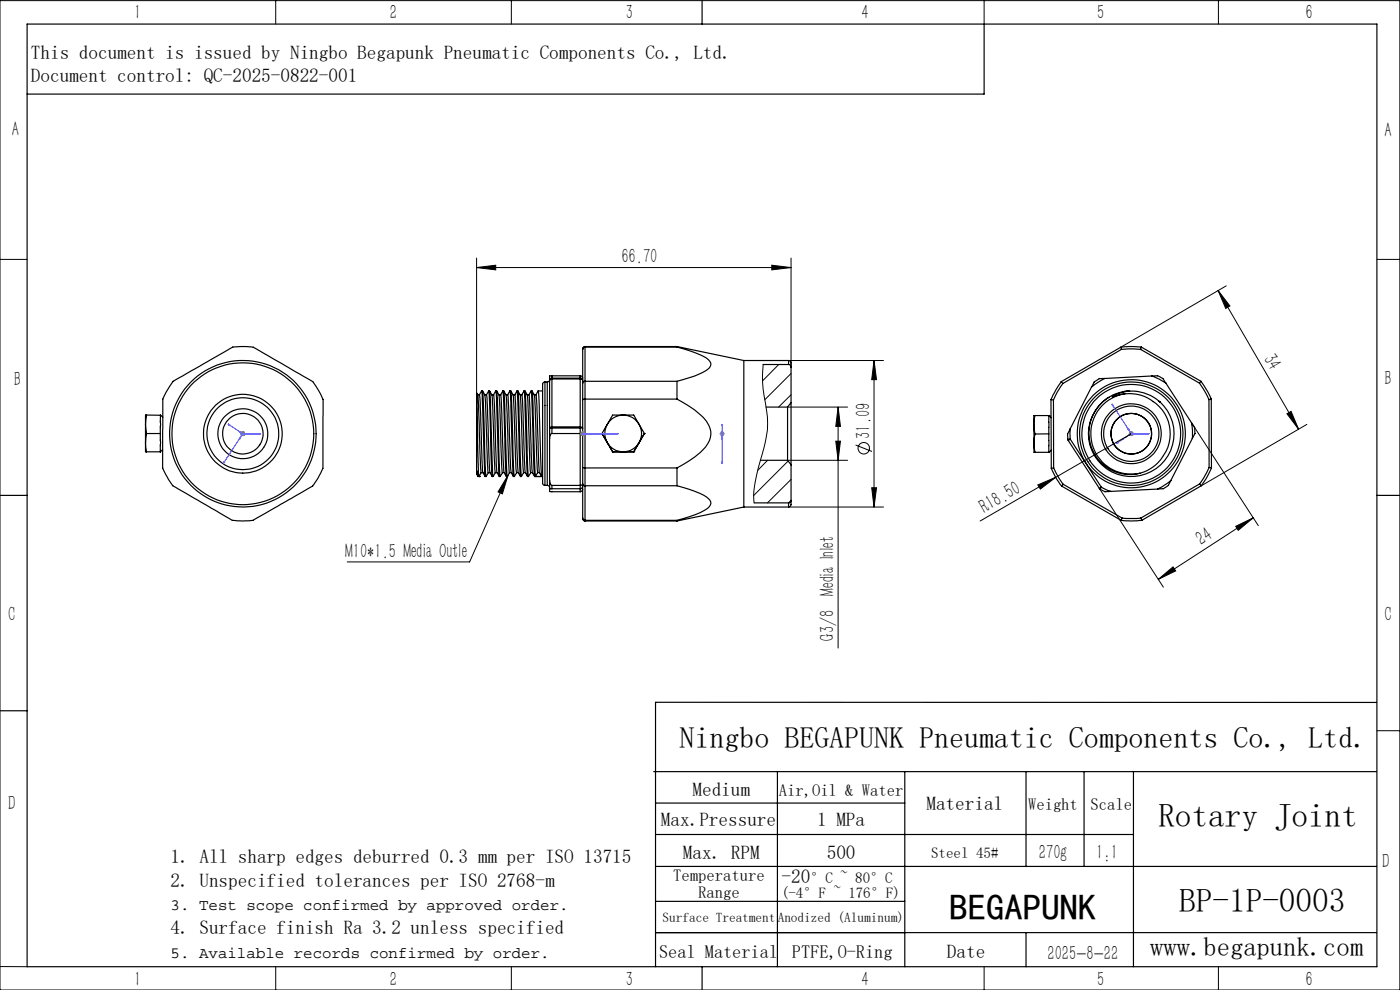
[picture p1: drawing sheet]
<svg xmlns="http://www.w3.org/2000/svg" width="297mm" height="210mm" viewBox="0 0 297 210" stroke-linecap="round" stroke-linejoin="round" font-family="sans-serif">
<g fill="none" stroke="#000" stroke-width=".25">
<path d="M5.8 5.1h286.3v200h-286.3zM148.9 .1v5M208.8 5.1v14.9h-203M117.1 79.7a.38 .38 0 0 0-.5 .1 .38 .38 0 0 0 0 .5v.4M117.1 79.7v.5M117.1 79.7h6M123.1 79.7v.5M123.1 79.7l.3 .1 .2 .4M123.6 74.1v7.2M124.1 73.5l-.4 .2-.1 .4M124.1 73.6l-.3 .1-.2 .4M124.1 73.5v.1"/>
<path d="M124.1 73.5h19.5M124.1 73.6v7.3M124.1 73.6h19.5M143.6 73.6l3.8 1.2a7.3 7.3 0 0 1 3.2 1.9 1.38 1.38 0 0 1-.9 2l-2.3 1.1-3.8 1.1M143.6 73.5v.1M143.6 73.5l14.2 3M157.8 76.5v31.1M157.8 76.5h9.5M161.9 77.3h5.4M167.3 76.5l.4 .3 .1 1M167.3 77.3l.4 .2 .1 .3M167.3 76.5v.8"/>
<path d="M167.8 77.8v7.6M237.8 73.7l.1 .4M237.8 73.7l-12.7 7.3M237.9 74.1h4.1M237.9 74.1l-12.4 7.2M242 74.1l12.5 7.2M242.1 73.6l-2.7-.1-1.6 .2M242.1 73.6l-.1 .5M242.1 73.6l12.7 7.3M244.4 79.8a2.39 2.39 0 0 1 2.7 1.1l.2 .4M244.4 79.8l1.5 .6 1.4 .9M244.4 79.8l-10 .5"/>
<path d="M30.9 90v3.9M30.9 90l.2 2M30.9 93.9l.2 1.9M30.9 93.9v1.9h.2M31.1 92l-.2 1.9M31.1 88l-.2 2M31.1 88h-.2v2M31.1 92h2.9M31.1 88l2.9 .1M34 88.1v7.7M34 88.1l.5 .4M34.5 95.4l-.5 .4h-2.9"/>
<path d="M36.7 80.9l10.7-6.1a6.5 6.5 0 0 1 5.3-1.3 3.1 3.1 0 0 1 2.3 .9l9.4 5.4a6.6 6.6 0 0 1 3.7 3.9 3.1 3.1 0 0 1 .4 2.5v11.7a3.4 3.4 0 0 1-.7 2.9 5.9 5.9 0 0 1-3.5 3.5l-8.7 4.9a5.9 5.9 0 0 1-4.7 1.3h-.5a3 3 0 0 1-2.4-.9l-9.3-5.4a6.1 6.1 0 0 1-3.5-3.5 4.4 4.4 0 0 1-.7-2.9v-10.8a6.3 6.3 0 0 1 1.6-5.2zM101.1 83.4v17.1l.1-.6 .2 1.1M101.1 83.4l.5 17.7M101.1 83.4l.3 .3M101.4 83.7h.3M101.4 83.7l.5 14.9 .1 1.5 .4 .2M101.7 83.7l.7 16.6M102.2 82.9l-.5 .8M102.2 82.9l.6 17.2 .1 1h.2M102.2 82.9h.2M102.4 82.9l.4 .8M102.4 83l.7 18.1"/>
<path d="M102.8 83.7l.6 13.7 .2 2.9-.5 .8M102.8 83.7h.4M103.2 83.7l.7 16.6M103.7 82.9l-.5 .8M103.7 82.9l.7 18.2M103.7 82.9h.2M103.9 82.9l.5 .8M103.9 83l.7 18.1h-.2M104.4 83.7l.6 15.6 .1 1h.3M104.4 83.7h.3M104.7 83.7l.7 16.6M105.2 82.9l-.5 .8"/>
<path d="M105.2 82.9l.1 1.7 .5 15.5 .1 1h.2M105.2 82.9h.2M105.4 82.9l.4 .8M105.4 83l.7 18.1M105.8 83.7l.7 16.3 .1 .3h.4M105.8 83.7l.5 .1 .1 1.4 .3 11.7 .3 3.4M106.7 82.9l-.5 .8M106.7 82.9l.7 18.2M106.7 82.9h.2M106.9 83l.7 18.1M106.9 82.9l.5 .8M107.4 83.7l.6 16.1 .1 .5h.3"/>
<path d="M107.4 83.7h.3M107.7 83.7l.7 16.6M108.2 82.9l-.5 .8M108.2 82.9l.2 2.5 .4 14.7 .1 1h.2M108.2 82.9h.2M108.4 82.9l.4 .8M108.4 83l.7 18.1M108.8 83.7l.6 15.3 .2 1.3h.4M108.8 83.7h.4M109.2 83.7l.8 16.6M109.7 82.9l-.5 .8M109.7 82.9l.7 18.2"/>
<path d="M109.7 82.9h.2M110.3 83.7l-.4-.8 .7 18.2h-.2M110.3 83.7l.6 14.8 .2 1.8h.3M110.3 83.7h.4M110.7 83.7l.7 16.6M111.2 82.9l-.5 .8M111.2 82.9l.2 2.5 .4 15.2 .1 .5h.2M111.2 82.9h.2M111.4 82.9l.4 .8M111.4 83l.7 18.1M111.8 83.7h.4l.1 .8 .7 15.8M111.8 83.7l.8 16.6"/>
<path d="M112.7 82.9l-.5 .8M112.7 82.9l.7 18.2M112.7 82.9h.2M113.3 83.7l-.4-.8 .7 18.2 .5-.8M113.3 83.7h.4M113.3 83.7l.8 16.6M113.7 83.7l.7 16.6M114.2 82.9l-.5 .8M114.2 82.9l.2 2.5 .5 15.7-.5-.8M114.2 82.9h.9M115.6 81l-.3 .2-.2 .2v21.2l.2 .3 .3 .1M115.6 81v22"/>
<path d="M115.6 81h.5M116.1 81v22M116.6 80.5l-.1 .4-.4 .1M116.6 90.8v2.2M116.6 80.7v10.1M116.6 93v8.9M117.1 92l-.3 .2-.2 .8M117.1 90.8h-.5M117.1 90.8v1.2M117.1 90.5l-.5 .3M117.1 90.5v.3M117.1 80.4l-.4 .1-.1 .2"/>
<path d="M117.1 80.2v.2M117.1 80.2l-.3 .1-.2 .4M117.1 92h6M117.1 90.8h6M117.1 90.5h6M117.1 80.4v10.1M117.1 80.4h6M117.1 80.2h6M123.1 90.8v1.2M123.1 90.5l.5 .3h-.5M123.1 90.5v.3M123.1 80.2l.3 .1 .2 .4-.5-.3"/>
<path d="M123.1 80.2v.2M123.1 80.4v10.1M123.1 92v11M123.6 99.2l.5 .1M123.6 99.2v3.4M123.6 81.3v3.5M123.6 91.9l-.5 .1M123.6 84.8v14.4M124.1 84.7l-.5 .1M124.1 99.3v3.7M124.1 80.9l-.4 .2-.1 .2M124.1 80.9v3.8"/>
<path d="M124.1 99.3h19.5M124.1 84.7v14.6M124.1 84.7h19.5M124.1 80.9h19.5M127.7 92l2.3 3.8M127.7 92h.1M127.7 92l1.1 1.9M128.8 93.9a3.9 3.9 0 0 0 3.4 1.9M128.8 90a3.8 3.8 0 0 0 0 3.9M128.8 93.9l1.2 1.9M128.8 90l-1.1 2M130 95.8h2.2"/>
<path d="M130 95.8h.1M130 95.8h4.4M132.2 88a3.8 3.8 0 0 0-3.4 2M132.2 88a3.8 3.8 0 0 1 3.4 2M132.2 95.8h2.2M132.2 88h-2.2l-1.2 2M132.2 88h2.2l1.2 2M134.4 95.8h.1M135.6 90a3.8 3.8 0 0 1 0 3.9M135.6 93.9a3.9 3.9 0 0 1-3.4 1.9M135.6 93.9l-1.2 1.9M135.6 90l1.1 2"/>
<path d="M136.7 92l-1.1 1.9M136.7 92h.1M136.7 92l-2.3 3.8M143.6 84.7a18.4 18.4 0 0 1 6.3 4.7 4.1 4.1 0 0 1-.2 5.4 19.6 19.6 0 0 1-6.1 4.5M143.6 99.3v3.7M143.6 80.9v3.8M161.3 97.6h5.8l.7 1v7.5M162.5 86.4h4.6M167.1 86.4v11.3M167.8 85.4v13.2M167.8 85.4l-.7 1M219.3 90.1l.1 3.9"/>
<path d="M219.3 90.1l.3 2M219.4 94l.2 1.9M219.4 94v1.9h.2M219.5 88.2l-.2 1.9M219.5 88.2h-.2v1.9M219.5 88.2h3M219.6 92.1l-.2 1.9M219.6 95.9h2.9M222.5 88.2v7.7M222.5 88.2h.1M222.5 92l-2.9 .1M222.5 88.2l.5 .4"/>
<path d="M223 84.8h.5M223 84.8v14.5M223 95.5l-.4 .4M223 99.3a14.4 14.4 0 0 0 2.2 3.8M223.5 84.8v14.4M223.5 99.2l1.2 2.3 .8 1.2M223.5 99.2l-.5 .1M225.1 81l-1.2 1.8-.9 2M225.1 81l.4 .3M225.5 81.3l-1.1 1.7-.9 1.8M226.6 93.2v.2M226.6 93.4l6.6 10.2"/>
<path d="M227 91v2.2M227 91l-.5 1 .1 1.2M227 93.2h-.4M227 93.2l-.4 .2M227 93.2l6.6 10.2M231.6 82.1l-4.6 8.9M234.4 80.3h-.9a2.67 2.67 0 0 0-1.9 1.7v.1M234.4 80.3l-2.8 1.8M235.3 84.3a9.1 9.1 0 0 0-2.5 13.2 9.1 9.1 0 0 0 13.4 1.2 9.1 9.1 0 0 0-.1-13.4M238.7 83.5l-2.8 .7a8.5 8.5 0 0 1 10.2 1.1M238.7 83.5a8.6 8.6 0 0 0-7.1 10.1 8.6 8.6 0 0 0 10.2 6.8M238.7 83.5a8.6 8.6 0 0 1 8.9 5.2 8.6 8.6 0 0 1-2.5 10l-1.8 1.2-1.5 .5"/>
<path d="M239.5 82.9a8.8 8.8 0 0 0-8.4 10.1 8.8 8.8 0 0 0 10.7 7.4M239.5 82.9l-1.4 .2M239.5 82.9h.1M245.8 85l.3 .3M247.3 81.3l5.5 8.4M252.8 89.7a2 2 0 0 1 .7 1.6v.3a1.6 1.6 0 0 1-.6 1.4M252.8 89.7l.2 1.6-.1 1.7M252.9 93l-4.5 8.9M254.5 81.3l2 3.5M254.8 80.9l-.3 .4M254.8 80.9l1.5 2.3 .7 1.5M256.5 84.8v14.4"/>
<path d="M256.5 99.2l-1.2 2.2-.8 1.2M256.5 99.2l.5 .1M257 84.7l-.5 .1M257 84.7v14.6M257 99.3l-1 1.9-1.2 1.8M0 105.1h5.8M101.1 100.5l.3 .5M101.4 101l.2 .1M101.6 101.1h.1M102.1 100.3l-.5 .8M102.4 100.3l.5 .8M103.6 100.3h.3"/>
<path d="M103.9 100.3l.5 .8M105.1 100.3l-.5 .8M105.4 100.3l.5 .8M106.6 100.3l-.5 .8M107 100.3l.4 .8M107.4 101.1h.2M108.1 100.3l-.5 .8M108.4 100.3l.5 .8M109.6 100.3l-.5 .8M110 100.3l.4 .8M111.1 100.3l-.5 .8M111.4 100.3l.5 .8"/>
<path d="M112.6 100.3h.4M112.6 100.3l-.5 .8M113 100.3l.4 .8M113.4 101.1h1.7M114.1 100.3h.3M115.6 103h.5M116.1 103l.4 .1 .1 .4M116.6 101.9l.1 .6 .4 .5M116.6 101.9v1.8M116.6 103.7v.5l.2 .1h6.3M117.1 103v.7M117.1 103.7h-.5"/>
<path d="M117.1 103h6M117.1 103.7h6M123.1 103v.7M123.1 103.7v.6M123.6 109.9l.1 .4 .4 .2M123.6 102.6l.2 .4h.3M123.6 109.9l.2 .4 .3 .1M123.6 102.6l-.5 .4M123.6 103.2l-.2 .4-.3 .1M123.6 103.8l-.2 .4-.3 .1M123.6 102.6v7.3M124.1 110.4v.1"/>
<path d="M124.1 110.5h19.5M124.1 103v7.4M124.1 103h19.5M124.1 110.4h19.5M143.6 110.4v.1M143.6 103l3.8 1.2a7.3 7.3 0 0 1 3.2 1.9 1.42 1.42 0 0 1-.9 2l-2.3 1.1-3.8 1.2M157.8 107.6l-14.2 2.9M157.8 107.6h9.5M160 106.7h7.3M167.3 106.7v.9M167.8 106.1v1l-.2 .3-.3 .2M167.8 106.1l-.1 .4-.4 .2"/>
<path d="M225.2 103.1l12.6 7.3M225.5 102.7l-.3 .4M225.5 102.7l12.5 7.2M233.2 103.6l.2 .2M233.4 103.8l.8 .4a1.57 1.57 0 0 0 1.4 0M233.6 103.4l-.2 .4M233.6 103.4l2 .8M233.6 103.4l-.4 .2M237.8 110.4l2.2 .1 2.2-.1M238 109.9l-.2 .5M238 109.9h4M242 109.9l.2 .5"/>
<path d="M245.6 103.7l-10 .5M248.4 101.9a2.63 2.63 0 0 1-2.8 1.8M248.4 101.9l-2.8 1.8M254.5 102.6l.3 .4M254.5 102.6l-12.5 7.3M254.8 103l-12.6 7.4M292.1 105.1h4.9M0 150.8h5.8M292 149h-152.9v56.1M138.7 163.7h153.3M139.1 170.3h52.8M139.1 177h101.4"/>
<path d="M164.9 163.7v41.4M191.9 163.7v41.4M217.7 163.7v20.1M230 163.7v20.1M240.5 163.7v41.4M139.1 191.2h52.8M139.1 197.8h152.9M139.1 183.8h152.9M217.7 197.8v7.3M148.9 205.1v4.9"/>
<circle cx="51.5" cy="92" r="4.3"/>
<circle cx="51.5" cy="92" r="5.3"/>
<circle cx="51.5" cy="92" r="15.6"/>
<circle cx="51.5" cy="92" r="15"/>
<circle cx="51.5" cy="92" r="8.4"/>
<circle cx="51.5" cy="92" r="7.6"/>
<circle cx="240" cy="92" r="6.4"/>
<circle cx="240" cy="92" r="4.3"/>
<circle cx="240" cy="92" r="10.5"/>
<circle cx="240" cy="92" r="11.5"/>
<circle cx="240" cy="92" r="5.9"/>
<circle cx="240" cy="92" r="11"/>
</g>
<g fill="none" stroke="#000" stroke-width=".21">
<path d="M0 .1h297v209.9h-297zM58.5 .1v5M108.5 .1v5M208.8 .1v5M258.5 .1v5M0 55h5.8M101.1 56.8l4.1-.5v.9zM101.1 54.7v28.7M101.1 56.8h66.7M163.7 56.3l4.1 .5-4.1 .4zM167.8 54.7v23.1M292.1 55h4.9"/>
<path d="M161.9 77.3l-.1 3.9 .3 2.8a20.9 20.9 0 0 1-.4 12.4 30.1 30.1 0 0 0-1.8 9.6l.1 .7M165.2 77.3l-3.4 3.5M167.3 76.5h20.1M167.8 79.2l-5.6 5.6M185.4 76.5l.5 4h-1zM185.4 76.5v31.1M258.4 61.6l2.5 3.3-.9 .5zM258.4 61.6l17.1 29.4M260.1 60.6l-22.3 13.1M162.8 97.6l-2 2.2M167.1 86.4h12.7M167.1 97.6h12.7"/>
<path d="M167.2 97.8l-7.3 7.3M167.8 83.7l-2.6 2.7M177.3 93.6h1l-.5 4zM177.8 86.4l.5 4h-1zM177.8 86.4v51.1M181.5 94.4l3.5 1.4M240 92l-16 9.2M252.8 89.7l14.1 21.8M273 87.8l.9-.5 1.6 3.7zM277.2 90l-22.4 13M107.8 100.8l-1.2 4-.9-.5zM107.8 100.8l-8.2 18.4h-25.9"/>
<path d="M167.3 107.6h20.1M167.8 106.2l-.5 .5M167.8 101.7l-5 5M184.9 103.5h1l-.5 4.1zM220.2 102.9l3.8-1.7-3.3 2.5zM224 101.2l-16.1 9.3M233.2 103.6l13.6 21M262.1 111.6l3.8-1.8-3.2 2.7zM265.9 109.8l-20.2 13.1M245.7 122.9l3.1-2.6 .6 .8zM292.1 155h4.9M0 205l5.8 .1"/>
<path d="M58.5 205.1v4.9M108.5 205.1v4.9M208.8 205.1v4.9M258.5 205.1v4.9"/>
<circle cx="183.3" cy="95.1" r="1.21"/>
</g>
<g fill="none" stroke="#00f" stroke-width=".21">
<path d="M47.5 98l.2 .1-.3 .2zM48.4 89.9l.3 .2-.1 .1zM48.4 89.9l3.1 2.1M50.8 92.9l.2 .1-.3 .3zM50.9 91.6l.4 .1-.1 .2zM50.9 91.6l.6 .4M51.4 92h.2zM51.5 92h.1M51.5 92h3.8M51.5 92l-4.1 6.3M51.5 92l-.8 1.3M52.3 92h-.4h.4"/>
<path d="M55.3 92h-.4h.4M123.5 92h.2zM123.6 92h.1M123.6 92h7.5M125.1 92h-.4h.4M131.1 92h-.3h.3M153.2 89.9v.3zM153.2 98v.3zM153.2 91.6v.3zM153.2 92.9v.4zM153.2 89.9v8.4M235.9 85.7l.2 .3-.1 .1z"/>
<path d="M235.9 85.7l4.1 6.3M237.1 93.8l.1 .1-.4 .2zM239.1 90.7l.4 .3-.2 .1zM239.1 90.7l.9 1.3M239.6 92.1l.1 .2-.3 .1zM239.9 92h.2zM240 92h.1M240 92h3.8M240 92l-3.2 2.1M240 92l-.6 .4M240.7 92h-.3h.3M243.8 92h-.4h.4"/>
</g>
<g fill="none" stroke="#808080" stroke-width=".21">
<path d="M51 92h1M51.2 91.6l.7 .7M51.5 91.5v1M51.9 91.6l-.7 .7M123.1 92h1M123.3 91.6l.7 .7M123.6 91.5v1M124 91.6l-.7 .7M152.7 92h1M152.9 91.6l.7 .7M153.2 91.5v1M153.6 91.6l-.7 .7"/>
<path d="M239.5 92h1M239.6 91.6l.7 .7M240 91.5v1M240.3 91.6l-.7 .7"/>
</g>
<g fill="#00f">
<path d="M54.9 92h.4zM51.4 92h.2zM48.4 89.9l.3 .2-.1 .1zM47.5 98l.2 .1-.3 .2zM54.9 92h.4zM51.4 92h.2zM51.9 92h.4zM51.4 92h.2zM50.9 91.6l.4 .1-.1 .2zM50.8 92.9l.2 .1-.3 .3zM51.9 92h.4zM51.4 92h.2zM123.5 92h.2zM130.8 92h.3zM123.5 92h.2zM130.8 92h.3zM153.2 89.9v.3zM153.2 98v.3zM123.5 92h.2zM130.8 92h.3z"/>
<path d="M243.4 92h.4zM239.9 92h.2zM236.8 94.1l.4-.2-.1-.1zM235.9 85.7l.1 .4 .1-.1zM243.4 92h.4zM239.9 92h.2z"/>
<path d="M123.5 92h.2zM124.7 92h.4zM153.2 91.6v.3zM153.2 92.9v.4zM123.5 92h.2zM124.7 92h.4z"/>
<path d="M240.4 92h.3zM239.9 92h.2zM239.6 92.1l-.2 .3 .3-.1zM239.1 90.7l.2 .4 .2-.1zM240.4 92h.3zM239.9 92h.2z"/>
</g>
<g fill="#000">
<path d="M107.8 100.8l-1.2 4-.9-.5zM220.2 102.9l3.8-1.7-3.3 2.5z"/>
<path d="M101.1 56.8l4.1-.5v.9zM163.7 56.3l4.1 .5-4.1 .4z"/>
<path d="M185.4 76.5l.5 4h-1zM184.9 103.5h1l-.5 4.1z"/>
<path d="M258.4 61.6l2.5 3.3-.9 .5zM273 87.8l.9-.5 1.6 3.7z"/>
<path d="M177.8 86.4l.5 4h-1zM177.3 93.6h1l-.5 4z"/>
<path d="M245.7 122.9l3.1-2.6 .6 .8zM262.1 111.6l3.8-1.8-3.2 2.7z"/>
</g>
<text font-size="7.8" x="201.5" y="195.1">BEGAPUNK</text>
<g font-size="7.1">
<text x="245.7" y="175.4">Rotary Joint</text>
<text x="250.2" y="193.4">BP-1P-0003</text>
</g>
<text font-size="6.3" x="144.2" y="158.6">Ningbo BEGAPUNK Pneumatic Components Co., Ltd.</text>
<text font-size="5.6" x="244" y="202.8">www.begapunk.com</text>
<g font-size="4.4">
<text x="28.5" y="4.1">1</text>
<text x="82.7" y="4.1">2</text>
<text x="132.7" y="4.1">3</text>
<text x="182.7" y="4.1">4</text>
<text x="232.7" y="4.1">5</text>
<text x="277" y="4.1">6</text>
<text x="2.5" y="28.9">A</text>
<text x="293.7" y="29.1">A</text>
<text x="131.8" y="55.9">66.70</text>
<text x="267.9" y="76.1" transform="rotate(60 267.9 76.1)">34</text>
<text x="2.9" y="81.9">B</text>
<text x="293.7" y="81.6">B</text>
<text x="184.6" y="93.1" transform="rotate(-90 184.6 93.1)">31.09</text>
<text x="208.8" y="109" transform="rotate(-30 208.8 109)">R18.50</text>
<text x="73.2" y="118.3">M10*1.5 Media Outle</text>
<text x="254.9" y="115.9" transform="rotate(-33 254.9 115.9)">24</text>
<text x="1.7" y="131.6">C</text>
<text x="293.7" y="131.6">C</text>
<text x="176.9" y="135.9" transform="rotate(-90 176.9 135.9)">G3/8 Media Inlet</text>
<text x="1.7" y="171.9">D</text>
<text x="220.4" y="182.1">270g</text>
<text x="232.6" y="182.1">1:1</text>
<text x="293.2" y="184.1">D</text>
<text x="222.2" y="203.6">2025-8-22</text>
<text x="28.5" y="209.1">1</text>
<text x="82.7" y="209.1">2</text>
<text x="132.7" y="209.1">3</text>
<text x="182.7" y="209.1">4</text>
<text x="232.7" y="209.1">5</text>
<text x="277" y="209.1">6</text>
</g>
<g font-size="4.1">
<text x="6.5" y="12.4">This document is issued by Ningbo Begapunk Pneumatic Components Co., Ltd.</text>
<text x="6.5" y="17.4">Document control: QC-2025-0822-001</text>
<text x="146.9" y="168.9">Medium</text>
<text x="196.5" y="171.9">Material</text>
<text x="140.2" y="175.2">Max.Pressure</text>
<text x="173.3" y="175.2">1 MPa</text>
<text x="36.2" y="183.1">1. All sharp edges deburred 0.3 mm per ISO 13715</text>
<text x="144.9" y="182.1">Max. RPM</text>
<text x="175.4" y="182.1">500</text>
<text x="36.2" y="188.1">2. Unspecified tolerances per ISO 2768-m</text>
<text x="165.8" y="187.2">-20</text>
<text x="36.2" y="198.1">4. Surface finish Ra 3.2 unless specified</text>
<text x="200.9" y="203.1">Date</text>
</g>
<g font-size="3.9">
<text x="139.8" y="203.1">Seal Material</text>
<text x="168" y="203.1">PTFE,O-Ring</text>
</g>
<g font-size="3.5">
<text x="165.2" y="168.9">Air,Oil &amp; Water</text>
<text x="218.1" y="171.9">Weight</text>
<text x="231.3" y="171.9">Scale</text>
<text x="142.8" y="187">Temperature</text>
<text x="148.1" y="190.5">Range</text>
</g>
<g font-size="3.4">
<text x="36.2" y="193.1">3. Test scope confirmed by approved order.</text>
<text x="36.2" y="203.1">5. Available records confirmed by order.</text>
</g>
<g font-size="3.2">
<text x="197.5" y="182">Steel 45#</text>
<text x="165.7" y="190.5">(-4°F ~ 176°F)</text>
<text x="171.9" y="187.2">°C ~ 80°C</text>
</g>
<g font-size="2.8">
<text x="140.5" y="195.7">Surface Treatment</text>
<text x="165" y="195.7">Anodized (Aluminum)</text>
</g>
</svg>
